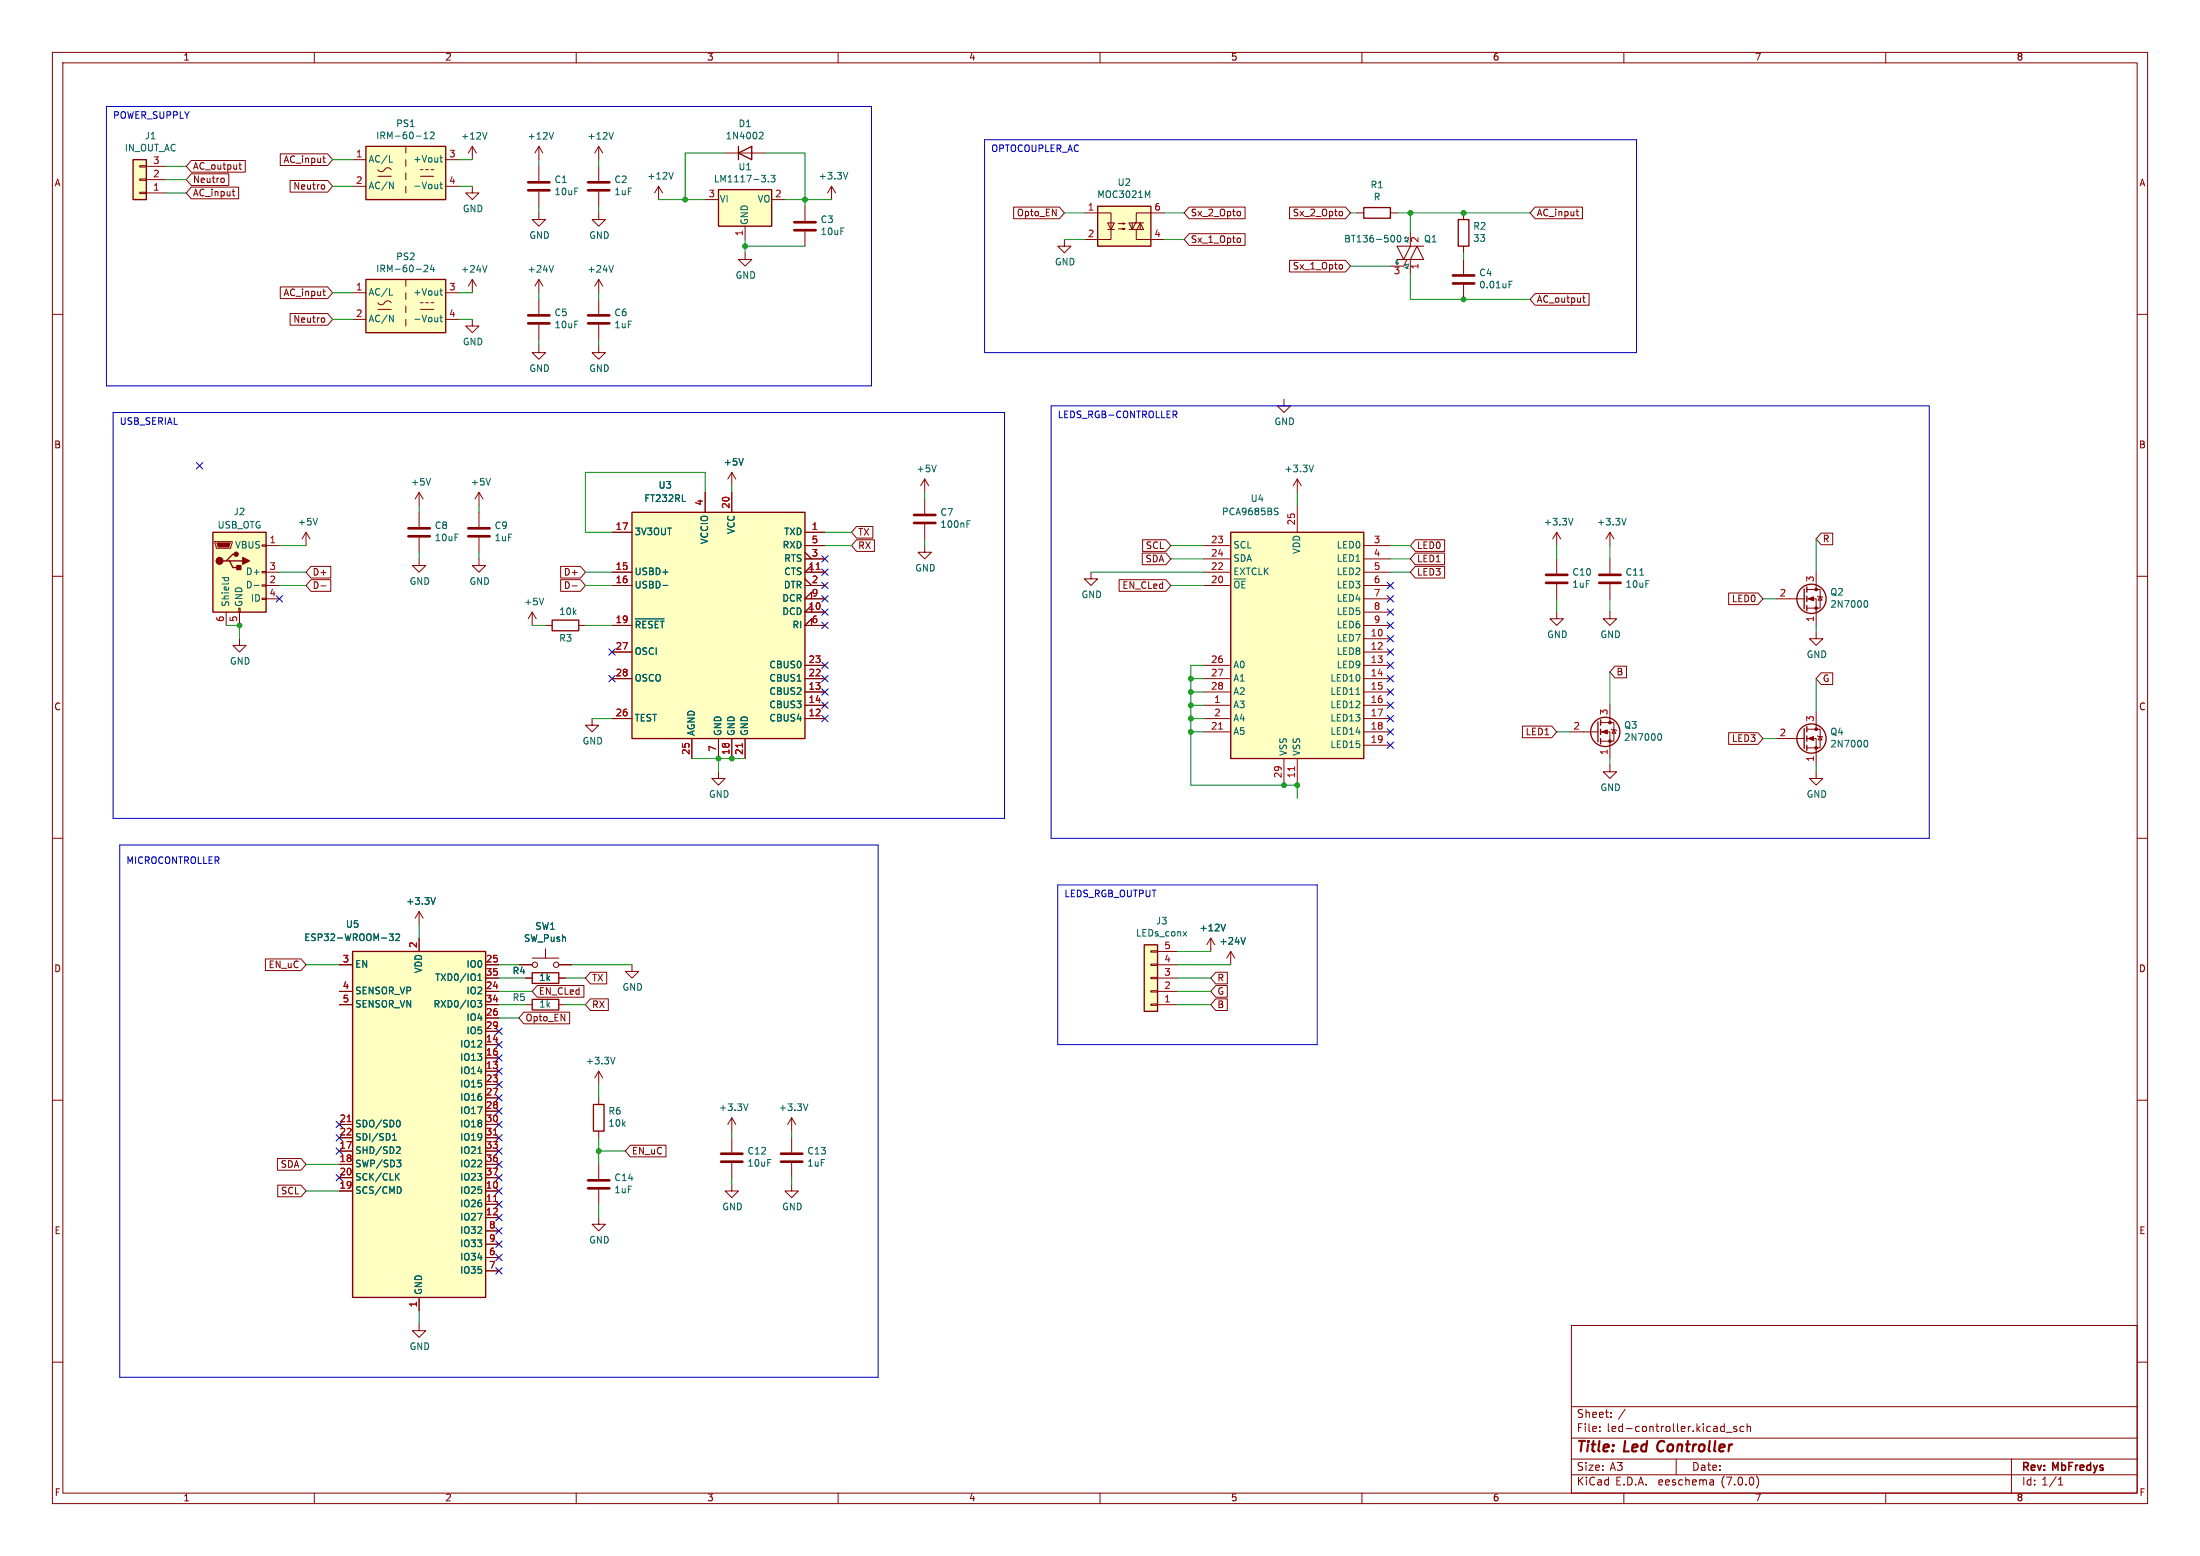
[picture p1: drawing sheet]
<svg xmlns="http://www.w3.org/2000/svg" width="420mm" height="297mm" viewBox="0 0 420 297" stroke-linecap="round" stroke-linejoin="round" font-family="sans-serif">
<g fill="none" stroke="#840000" stroke-width=".19">
<path d="M10 10h400v277h-400zM12 12h396v273h-396zM60 10v2M110 10v2M160 10v2M210 10v2M260 10v2M310 10v2M360 10v2M26.7 31.6h1.2v.3h-1.2zM26.7 34.2h1.2v.2h-1.2zM26.7 36.7h1.2v.3h-1.2z"/>
<path d="M27.9 36.8h3.8M27.9 34.3h3.8M27.9 31.8h3.8M36.5 35.7h9.1v2.2h-9.1l-.9-1.1zM36.5 30.6h10.3v2.3h-10.3l-.9-1.1zM36.5 33.2h7.2v2.2h-7.2l-.9-1.1zM42.6 34l.2 .2v.4l-.2 .2M44.3 36.5h.5M44.6 37.3l.2 .1M45.6 31.5h.5M45.8 31v1.1l.3 .2M53.5 29.4h9l1 1.1-1 1.1h-9z"/>
<path d="M55.4 34.4h7.1l1 1.2-1 1.1h-7.1zM61.6 35.3h.3l.1 .2-.1 .5-.3 .1M61.6 30.2h.5M61.8 30.9l.3 .1M67.3 30.5h2.5M67.3 35.6h2.5M72.1 32.4a.82 .82 0 0 0 .9 .4 .82 .82 0 0 0 .6-.7 .73 .73 0 0 1 1.1 .3M72.1 33.7h2.6M77.5 27.9v1.3M77.5 30.5v1.3M77.5 33v1.3M77.5 35.6v1.2"/>
<path d="M80.3 33.7h2.5M80.3 32.4h.5M81.3 32.4h.5M82.3 32.4h.5M85.1 30.5h2.5M85.1 35.6h2.5M90.2 35.6v1.2h1.2l-1.2 1.3-1.3-1.3h1.3M90.2 27.9l-.8 1.3M90.2 27.9v2.6M90.2 27.9l.7 1.3M102.9 27.9l-.8 1.3M102.9 27.9v2.6"/>
<path d="M102.9 31.8v2.7M102.9 36.6v2.8M102.9 27.9l.7 1.3M114.3 27.9v2.6M114.3 31.8v2.7M114.3 36.6v2.8M114.3 27.9l-.8 1.3M114.3 27.9l.8 1.3M125.7 35.6l-.7 1.2M125.7 35.6v2.5M125.7 35.6l.8 1.2M134.6 38.1h2.6"/>
<path d="M138.4 29.2h7.6M147.3 38.1h2.6M153.7 39.4v2.8M158.7 35.6l-.7 1.2M158.7 35.6v2.5M158.7 35.6l.8 1.2M193.5 39.5h8.7l1 1.1-1 1.2h-8.7zM227 39.5h10.7v2.3h-10.7l-.9-1.2zM246.2 39.5h10.7l.9 1.1-.9 1.2h-10.7zM293.1 39.5h9v2.3h-9l-1-1.2zM10 60h2M53.5 54.8h9l1 1.1-1 1.1h-9z"/>
<path d="M55.4 59.8h7.1l1 1.2-1 1.1h-7.1zM61.6 55.6h.5M61.8 56.3l.3 .1M67.3 55.9h2.5M72.1 57.8a.82 .82 0 0 0 .9 .4 .82 .82 0 0 0 .6-.6 .73 .73 0 0 1 1.1 .2M72.1 59.1h2.6M77.5 53.3v1.3M77.5 55.9v1.3M77.5 58.4v1.3M80.3 59.1h2.5M80.3 57.8h.5M81.3 57.8h.5"/>
<path d="M82.3 57.8h.5M85.1 55.9h2.5M90.2 53.3v2.6M90.2 53.3l-.8 1.3M90.2 53.3l.7 1.3M102.9 40.6v1.3h1.2l-1.2 1.3-1.3-1.3h1.3M102.9 53.3v2.6M102.9 57.2v2.7M102.9 53.3l-.8 1.3M102.9 53.3l.7 1.3M114.3 40.6v1.3h1.3l-1.3 1.3-1.3-1.3h1.3M114.3 53.3l-.8 1.3"/>
<path d="M114.3 53.3v2.6M114.3 57.2v2.7M114.3 53.3l.8 1.3M142.2 48.3v1.2h1.3l-1.3 1.3-1.2-1.3h1.2M142.2 43.2v2.5M153.7 44.2v2.8M203.2 45.7v1.3h1.3l-1.3 1.3-1.3-1.3h1.3M207 40.6h5.1v5.1h-5.1M211.5 42.5h1.2l-.6 1.3zM211.5 43.8h1.2M213.5 43.7h1.3l-.4 .1v-.2l.4 .1M213.5 42.7h1.3l-.4 .1v-.3l.4 .2"/>
<path d="M215.5 43.8h2.8l-.6-1.3-.7 1.3M216.2 42.5v1.3M216.8 42.5l-.6 1.3-.7-1.3h2.8M216.9 43.8v1.9h5.3M217.7 42.5v1.3M222.2 40.6h-5.3v1.9M227 44.6h10.7v2.2h-10.7l-.9-1.1zM236.7 45.5l.1 .2-.1 .5M236.7 40.4l.1 .2-.1 .5M246.2 49.7h10.7l.9 1.1-.9 1.1h-10.7zM256.1 50.5l.2 .3v.3l-.2 .3M256.1 40.4l.2 .2v.4l-.2 .2"/>
<path d="M259.1 40.6h1.2M265.4 40.6h1.3M268.6 49.5l-.6 1.3h-2.6M269.2 44.5v2.5M269.2 49.5v2.6M279.4 40.6v1.3M279.4 47v1.3M279.4 49.5v2.8M279.4 54.4v2.8M293.1 56h10.3v2.3h-10.3l-1-1.1zM300.9 40.4h.5M301.1 41.1l.3 .1"/>
<path d="M302.1 56.9h.5M302.3 56.4v1.1l.3 .2M408 60h2M61.6 60.7h.3l.1 .2-.1 .5-.3 .1M67.3 61h2.5M77.5 61v1.2M85.1 61h2.5M90.2 61v1.2h1.2l-1.2 1.3-1.3-1.3h1.3M102.9 66v1.3h1.2l-1.2 1.3-1.3-1.3h1.3M102.9 62v2.8M114.3 66v1.3h1.3l-1.3 1.3-1.3-1.3h1.3M114.3 62v2.8"/>
<path d="M245.1 76.2v1.3h1.3l-1.3 1.2-1.3-1.2h1.3M80 94v2.5M80 97.8v2.8M80 94l-.8 1.3M80 94l.8 1.3M91.4 94v2.5M91.4 97.8v2.8M91.4 94l-.7 1.3M91.4 94l.8 1.3M134.6 94v3.8M139.7 90.2v2.5M139.7 94v3.8"/>
<path d="M139.7 90.2l-.8 1.2M139.7 90.2l.8 1.2M176.5 91.4v2.6M176.5 95.3v2.7M176.5 91.4l-.7 1.3M176.5 91.4l.8 1.3M247.6 91.4v2.6M247.6 96.5v5.1M247.6 91.4l-.7 1.3M247.6 91.4l.8 1.3M10 110h2M41 103.4h3.3v.2l-.2 1h-2.8z"/>
<path d="M43.2 116.8v2.6M45.6 116.1h.2v.7h-.2zM45.7 116.8v2.6M50 114.2h.8v.2h-.8zM50 111.6h.8v.3h-.8zM50 109.1h.8v.2h-.8zM50 104h.8v.3h-.8zM50.8 104.1h2.5M50.8 111.8h2.5M50.8 109.2h2.5M50.8 114.3h2.5M58.4 101.6l-.7 1.3"/>
<path d="M58.4 101.6v2.5M58.4 101.6l.8 1.3M59.4 110.6h3.8v2.3h-3.8l-1-1.1zM59.4 108.1h3.8v2.2h-3.8l-1-1.1zM61.3 111.8h.9M80 106.7v1.3h1.3l-1.3 1.2-1.3-1.2h1.3M80 102.6v2.8M91.4 106.7v1.3h1.3l-1.3 1.2-1.2-1.2h1.2M91.4 102.6v2.8M101.6 116.8l-.8 1.3M101.6 116.8v2.6M101.6 116.8l.8 1.3"/>
<path d="M104.1 119.4h1.3M107 110.6h3.8l1 1.2-1 1.1h-3.8zM107 108.1h3.8l1 1.1-1 1.1h-3.8zM109.2 111.8h1M110.5 119.4h1.3M116.8 111.8h3.8M116.8 109.2h3.8M116.8 119.4h3.8M116.8 101.6h3.8M153.7 104.1h3.8M153.7 111.8h3.8M153.7 101.6h3.8"/>
<path d="M153.7 110.5l1.2 1.3M153.7 106.7h3.8M153.7 105.4l1.2 1.3M154.9 116.8v-1.2l-1.2 1.2h3.8M154.9 109.2v-1.2l-1.2 1.2h3.8M154.9 119.4v-1.3l-1.2 1.3h3.8M154.9 114.3v-1.3l-1.2 1.3h3.8M163.5 103h3.4v2.3h-3.4l-.9-1.2zM163.5 100.5h3.1v2.2h-3.1l-.9-1.1zM176.5 104.1v1.3h1.3l-1.3 1.3-1.2-1.3h1.2M176.5 100.1v2.8M208.3 109.2v1.3h1.2l-1.2 1.3-1.3-1.3h1.3"/>
<path d="M213.6 110.6h9l.9 1.2-.9 1.1h-9zM218.1 105.6h4.5l.9 1.1-.9 1.1h-4.5zM218.1 103h4.5l.9 1.1-.9 1.2h-4.5zM229.9 104.1h5M229.9 111.8h5M229.9 109.2h5M229.9 106.7h5M260.3 104.1h5.1M260.3 111.8h5.1M260.3 109.2h5.1M260.3 114.3h5.1M260.3 119.4h5.1"/>
<path d="M260.3 116.8h5.1M260.3 106.7h5.1M270.2 108.1h5.6v2.2h-5.6l-1-1.1zM270.2 103h5.6v2.3h-5.6l-1-1.2zM270.2 105.6h5.6v2.2h-5.6l-1-1.1zM297.2 116.8v1.3h1.2l-1.2 1.3-1.3-1.3h1.3M297.2 101.6l-.8 1.3M297.2 101.6v2.5M297.2 106.7v2.8M297.2 111.5v2.8M297.2 101.6l.7 1.3M307.3 116.8v1.3h1.3l-1.3 1.3-1.2-1.3h1.2"/>
<path d="M307.3 101.6v2.5M307.3 106.7v2.8M307.3 111.5v2.8M307.3 101.6l-.7 1.3M307.3 101.6l.8 1.3M330 113.2h5.6l.9 1.1-.9 1.1h-5.6zM339.1 114.3h5.3M344.9 114.3h1.8v5.1M344.9 112.5h2.6v3.6h-2.6M346.7 109.2v3.3M347 113.8l1 .2M347.5 113.9l.4 .7h-.8z"/>
<path d="M347.7 101.8h2.2v2.2h-2.2l-1-1.1zM408 110h2M45.7 121.9v1.3h1.3l-1.3 1.3-1.3-1.3h1.3M113 137.2v1.2h1.3l-1.3 1.3-1.2-1.3h1.2M116.8 137.2h3.8M116.8 129.5h3.8M116.8 124.5h3.8M153.7 137.2h3.8M153.7 132.1h3.8M153.7 134.6h3.8M153.7 129.5h3.8M153.7 127h3.8"/>
<path d="M229.9 139.7h5M229.9 137.2h5M229.9 132.1h5M229.9 134.6h5M229.9 129.5h5M229.9 127h5M260.3 139.7h5.1M260.3 137.2h5.1M260.3 132.1h5.1M260.3 134.6h5.1M260.3 129.5h5.1M260.3 127h5.1"/>
<path d="M260.3 124.5h5.1M260.3 121.9h5.1M290.6 138.6h5.6l1 1.1-1 1.1h-5.6zM299.7 139.7h5.4M305.6 139.7h1.7v5.1M305.6 137.9h2.5v3.6h-2.5M307.3 134.6v3.3M307.6 139.2l1 .2M308.1 139.3l.4 .7h-.8zM308.3 127.2h2.2v2.2h-2.2l-1-1.1zM330 139.9h5.6l.9 1.1-.9 1.1h-5.6zM344.9 139.2h2.6v3.5h-2.6"/>
<path d="M346.7 120.7v1.2h1.3l-1.3 1.3-1.3-1.3h1.3M346.7 135.9v3.3M347.7 128.4h2.2v2.3h-2.2l-1-1.2zM10 160h2M132.1 141v3.8M137.2 147.3v1.3h1.2l-1.2 1.3-1.3-1.3h1.3M137.2 141v3.8M139.7 141v3.8M142.2 141v3.8M245.1 144.8v5.1M247.6 144.8v5.1M260.3 142.2h5.1"/>
<path d="M307.3 146.1v1.2h1.3l-1.3 1.3-1.2-1.3h1.2M339.1 141h5.3M344.9 141h1.8v5.1M346.7 147.3v1.3h1.3l-1.3 1.3-1.3-1.3h1.3M347 140.5l1 .2M347.5 140.6l.4 .6h-.8zM408 160h2M80 174l-.8 1.3M80 174v2.5M80 179.1v2.5M80 174l.8 1.3M231.1 179.1l-.7 1.2"/>
<path d="M231.1 179.1v2.5M231.1 179.1l.8 1.2M50.7 183h6.8l.9 1.2-.9 1.1h-6.8zM64.8 189.2h2.5M64.8 184.2h2.5M64.8 191.8h2.5M92.7 199.4h2.5M92.7 189.2h2.5M92.7 184.2h2.5M92.7 194.3h2.5M92.7 196.9h2.5M92.7 191.8h2.5"/>
<path d="M92.7 186.7h2.5M99.1 184.2h2.5M100 193.2h8.8v2.2h-8.8l-.9-1.1zM100.3 191.8h1.3M100.3 186.7h1.3M101.6 182.9h5.1M102.6 188.1h8.9v2.2h-8.9l-1-1.1zM104.1 181.1v1.8M106.7 184.2h2.5M106.7 191.8h1.2M106.7 186.7h1.2M112.7 190.7h3.4v2.2h-3.4l-.9-1.1z"/>
<path d="M112.7 185.6h3.1v2.2h-3.1l-.9-1.1zM120.6 184.2v1.2h1.3l-1.3 1.3-1.2-1.3h1.2M219.7 181.5h1.3v.2h-1.3zM219.7 184h1.3v.3h-1.3zM219.7 186.6h1.3v.2h-1.3zM219.7 189.1h1.3v.3h-1.3zM219.7 191.6h1.3v.3h-1.3zM221 189.2h3.8M221 184.2h3.8M221 191.8h3.8M221 186.7h3.8M221 181.6h3.8"/>
<path d="M232.1 190.7h2.2v2.2h-2.2l-1-1.1zM232.1 188.1h2.2v2.2h-2.2l-1-1.1zM232.1 185.6h2.2v2.2h-2.2l-1-1.1zM234.9 181.6l-.7 1.3M234.9 181.6v2.6M234.9 181.6l.8 1.3M10 210h2M64.8 219.7h2.5M64.8 214.6h2.5M64.8 217.2h2.5M92.7 204.5h2.5M92.7 201.9h2.5"/>
<path d="M92.7 219.7h2.5M92.7 214.6h2.5M92.7 217.2h2.5M92.7 207h2.5M92.7 209.6h2.5M92.7 212.1h2.5M114.3 204.5v2.5M114.3 209.6v1.2M114.3 215.9v1.3M114.3 204.5l-.8 1.2M114.3 204.5l.8 1.2M120.3 218.6h6.8v2.2h-6.8l-.9-1.1z"/>
<path d="M139.7 213.4v2.5M139.7 217.2v2.8M139.7 213.4l-.8 1.2M139.7 213.4l.8 1.2M151.1 213.4l-.7 1.2M151.1 213.4v2.5M151.1 217.2v2.8M151.1 213.4l.8 1.2M408 210h2M53 221.1h4.5l.9 1.1-.9 1.2h-4.5zM53 226.2h4.5l.9 1.1-.9 1.1h-4.5zM64.8 227.3h2.5"/>
<path d="M64.8 222.2h2.5M64.8 224.8h2.5M92.7 227.3h2.5M92.7 229.9h2.5M92.7 232.4h2.5M92.7 222.2h2.5M92.7 224.8h2.5M92.7 234.9h2.5M92.7 237.5h2.5M114.3 232.4v1.3h1.3l-1.3 1.2-1.3-1.2h1.3M114.3 222.2v2.8M114.3 227.1v2.8"/>
<path d="M139.7 226.1v1.2h1.3l-1.3 1.3-1.3-1.3h1.3M139.7 222v2.8M151.1 226.1v1.2h1.3l-1.3 1.3-1.2-1.3h1.2M151.1 222v2.8M10 260h2M80 252.7v1.3h1.3l-1.3 1.3-1.3-1.3h1.3M80 247.6v2.6M92.7 240h2.5M92.7 242.6h2.5M300 253h108v32h-108zM408 260h2M300 278.5h108"/>
<path d="M300 274.5h108M300 268.5h108M305.4 273.1v.2M305.4 272.3v.2M307.6 270.4v.2M307.6 269.6v.2M320 278.5v3M329.5 273.4h1.2M331.5 272.3h-.3l-.2 .2v.2l.5 .1v.4h-.5M332.9 272.3h-.4l-.3 .2 .1 .7h.6M333.5 272.4l.2-.1h.4l.1 1M333.5 271.8v1.5"/>
<path d="M384 278.5v6.5M60 285v2M110 285v2M160 285v2M210 285v2M260 285v2M300 281.5h108M310 285v2M326.9 282.5l.2 .2v.8M327.1 283.4l-.5 .1M327.1 282.8l-.5 .1M335.3 281.7a1.72 1.72 0 0 1 0 2.3"/>
<path d="M360 285v2M393 283.5h.8M393.4 282v1.5"/>
<circle cx="102.1" cy="184.2" r=".51"/>
<circle cx="106.2" cy="184.2" r=".51"/>
</g>
<g fill="none" stroke="#006464" stroke-width=".19">
<path d="M74.3 34.8l.8 1.2v-1.2M74.3 30.9h.7M80.9 26.5h.8M80.9 25.6l.4-.4v1.3M82.2 25.3l.4-.1 .3 .4-.8 .9h.8M84 30.1h.5M84 35.2h.5M84.2 29.7v1.1l.3 .1M84.2 34.8v1l.3 .2M93 25.3l-.5 1.3M105.7 25.3l-.5 1.3M117.1 25.3l-.4 1.3"/>
<path d="M128.5 32.9l-.4 1.3M145.1 25.2l.5 .1 .1 .3-.8 .9h.8M146.7 34.6v.1M147.2 33.5h.8l-.5 .4 .4 .2v.5l-.2 .1-.5-.1M161.9 32.9l-.5 1.3M219.1 37.3l.4-.9v1.3M74.3 56.3h.7M80.9 50.7l.5-.1 .3 .4-.8 .9h.8M82.5 50.5l-.3 1h.7M82.8 51v.9M84 55.5h.5M84.2 55.1v1.1l.3 .1"/>
<path d="M93 50.7l-.5 1.3M105.7 50.7l-.5 1.3M117.1 50.7l-.4 1.3M265.8 44.9a.68 .68 0 0 1 .4 .7 .68 .68 0 0 1-.4 .6M266.8 45l.2-.1a.68 .68 0 0 1 .5 .7 .68 .68 0 0 1-.5 .6l-.3-.5zM288.1 54.3h.4M288.1 53.7h.6M74.3 60.2l.8 1.2v-1.2M84 60.6h.5M84.2 60.2v1l.3 .2M60.6 98.9l-.4 1.3M82.2 91.3l-.4 1.3"/>
<path d="M93.6 91.3l-.4 1.3M141.9 87.5l-.4 1.3M178.7 88.8l-.4 1.3M184.6 99.4h.6M243.5 97.6l.4 .1 .1 .3-.3 .3h-.3M243.5 97h.5M250.8 88.8l-.5 1.3M300.3 98.9l-.4 1.3M310.4 98.9l-.4 1.3M42.4 110.3h1.2M42.9 110.3l-.1 .3M43.6 110.3v.3"/>
<path d="M48.5 111.7h1M103.8 114.2l-.4 1.3M121.3 118.1h5.5M122.2 119l-.1-.4h-.6v1.2M123.3 118.6h-.6v1.2M124.5 118.6h-.4l-.3 .3M125.7 118.6h-.6v1.2M126.1 118.6h.7M126.4 118.6v1.2M126.5 111.7h1M235.7 111.4a.42 .42 0 0 1 .4-.5 .42 .42 0 0 1 .4 .5M237.7 111h-.6v1.2"/>
<path d="M356 114.7l.1-.1a.68 .68 0 0 1 .5 .7 .68 .68 0 0 1-.5 .6l-.1-.1M152.2 130h.7M258.9 132.5h.7M316.6 140.1l.2-.1a.68 .68 0 0 1 .4 .7 .68 .68 0 0 1-.4 .6l-.2-.1M356 141.4l.1-.1a.68 .68 0 0 1 .5 .6 .68 .68 0 0 1-.5 .7l-.1-.1M74.3 178.3h.8l-.4 .5 .3 .1v.5l-.2 .1h-.4M75.6 178.4l.4-.1 .3 .3-.8 .9h.8M83.1 171.3l-.4 1.3M225.9 177.8l.6 .9M226.5 177.8l-.6 .9M233.9 176.4l-.4 1.3M237.8 179l-.5 1.2"/>
<path d="M91.2 191h.8l-.5 .5 .4 .1v.5l-.2 .1h-.5M91.2 187.2h.8M91.2 186.2l.4-.3v1.3M75 217.6h.7M75 216.7l.3-.3v1.2M75.9 218.9l.4 .1 .1 .3-.8 .9h.8M76.1 213.8a.79 .79 0 0 1 0 1.3M117.4 201.8l-.4 1.3M142.8 210.7l-.4 1.3M154.2 210.7l-.4 1.3M75.7 224.5l.5 .8M75.7 221.4h.8l-.4 .5"/>
<path d="M76.2 224l-.7 .7M76.3 221.9l.2 .3v.3l-.2 .2M76.5 226.7l.1 .4-.1 .5M91.2 220.2h.8"/>
</g>
<g fill="#ffffc2" stroke="#ffffc2" stroke-width=".19">
<path d="M67.3 181.6h25.4v66h-25.4z"/>
<path d="M40.6 101.6h10.2v15.2h-10.2z"/>
<path d="M120.6 97.8h33.1v43.2h-33.1z"/>
<path d="M234.9 101.6h25.4v43.2h-25.4z"/>
<path d="M25.4 30.5h2.5v7.6h-2.5z"/>
<path d="M69.8 27.9h15.3v10.2h-15.3z"/>
<path d="M209.5 39.4h10.2v7.6h-10.2z"/>
<path d="M69.8 53.3h15.3v10.2h-15.3z"/>
<path d="M137.2 36.2h10.1v7h-10.1z"/>
<path d="M218.4 180.3h2.6v12.7h-2.6z"/>
</g>
<g fill="none" stroke="#840000" stroke-width=".25">
<path d="M25.4 30.5h2.5v7.6h-2.5zM69.8 27.9h15.3v10.2h-15.3zM137.2 36.2h10.1v7h-10.1zM141 29.2l2.5-1.3v2.6zM141 27.9v2.6M209.5 39.4h10.2v7.6h-10.2zM260.3 39.6h5.1v2.1h-5.1zM69.8 53.3h15.3v10.2h-15.3zM278.4 41.9h2v5.1h-2zM120.6 97.8h33.1v43.2h-33.1zM40.6 101.6h10.2v15.2h-10.2zM43.2 107.1h.6l.6 1.2h1.3"/>
<path d="M43.8 107.1h2.6M45.1 105.8h-.7l-1.2 1.3h-.7M105.4 118.4h5.1v2h-5.1zM234.9 101.6h25.4v43.2h-25.4zM344.4 112.4v3.8M344.9 112v1M344.9 113.8v1M344.9 115.6v1M305.1 137.8v3.8M305.6 137.4v1M305.6 139.2v1M344.4 139.1v3.8"/>
<path d="M344.9 138.7v1M305.6 141v1M344.9 140.5v1M344.9 142.2v1.1M67.3 181.6h25.4v66h-25.4zM101.6 185.7h5.1v2h-5.1zM101.6 190.8h5.1v2h-5.1zM218.4 180.3h2.6v12.7h-2.6zM113.3 210.8h2v5.1h-2z"/>
<circle cx="345.8" cy="114.3" r="2.79"/>
<circle cx="306.5" cy="139.7" r="2.79"/>
<circle cx="345.8" cy="141" r="2.79"/>
</g>
<path d="M155.8 108.7h.7M232.7 139.2h.7M141.7 141.9v.7M247.1 146.4v.7M66.3 214.1h.7M94.2 216.6h.7M94.2 229.3h.7" fill="none" stroke="#a90000" stroke-width=".19"/>
<path d="M266.7 49.5h5.1l-1.3-2.5-1.3 2.5M269.2 47l-1.2 2.5-1.3-2.5h5.1" fill="none" stroke="#840000" stroke-width=".2"/>
<g fill="#840000" stroke="#840000" stroke-width=".25">
<path d="M46.4 106.4l1.2 .7-1.2 .6z"/>
<path d="M45.2 108h.8v.7h-.8z"/>
<circle cx="41.9" cy="107.1" r=".63"/>
<circle cx="45.1" cy="105.8" r=".38"/>
</g>
<g fill="#840000" stroke="#840000" stroke-width=".19">
<path d="M41.4 103.6h2.5l-.2 .8h-2z"/>
<path d="M345.2 114.3l1-.4v.8z"/>
<path d="M305.8 139.7l1-.4v.8z"/>
<path d="M345.2 141l1-.4v.8z"/>
<circle cx="346.7" cy="116.1" r=".25"/>
<circle cx="346.7" cy="112.5" r=".25"/>
<circle cx="307.3" cy="141.5" r=".25"/>
<circle cx="307.3" cy="137.9" r=".25"/>
<circle cx="346.7" cy="142.7" r=".25"/>
<circle cx="346.7" cy="139.2" r=".25"/>
</g>
<g fill="none" stroke="#840000" stroke-width=".51">
<path d="M100.8 36.3h4.1M100.8 34.8h4.1M112.3 36.3h4M112.3 34.8h4M151.6 43.9h4.1M151.6 42.4h4.1M277.4 54.1h4M277.4 52.6h4M100.8 61.7h4.1M100.8 60.2h4.1M112.3 61.7h4M112.3 60.2h4"/>
<path d="M174.5 99.8h4.1M174.5 98.3h4.1M78 102.4h4M78 100.8h4M89.4 102.4h4.1M89.4 100.8h4.1M295.1 111.3h4.1M295.1 109.7h4.1M305.3 111.3h4.1M305.3 109.7h4.1M112.3 226.8h4M112.3 225.3h4"/>
<path d="M137.7 221.7h4M137.7 220.2h4M149.1 221.7h4.1M149.1 220.2h4.1"/>
</g>
<path d="M20.3 20.3h146.1v53.4h-146.1zM188 26.7h124.4v40.6h-124.4zM21.6 78.7h170.2v77.5h-170.2zM200.7 77.5h167.6v82.5h-167.6zM224.2 79.1l.5 .6M224.5 78.5l.2 .2-.2 .4M22.9 161.3h144.7v101.6h-144.7zM201.9 168.9h49.6v30.5h-49.6z" fill="none" stroke="#0000c2" stroke-width=".19"/>
<g fill="none" stroke="#009600" stroke-width=".19">
<path d="M31.7 36.8h3.9M31.7 34.3h3.9M31.7 31.8h3.9M63.5 30.5h3.8M63.5 35.6h3.8M87.6 30.5h2.6M87.6 35.6h2.6M102.9 30.5v1.3M102.9 39.4v1.2M114.3 30.5v1.3M114.3 39.4v1.2M125.7 38.1h8.9"/>
<path d="M138.4 29.2h-7.6v8.9M146 29.2h7.7v10.2M149.9 38.1h8.8M63.5 55.9h3.8M87.6 55.9h2.6M102.9 55.9v1.3M114.3 55.9v1.3M142.2 47h11.5M142.2 45.7v2.6M203.2 40.6h3.8M203.2 45.7h3.8M222.2 40.6h3.9"/>
<path d="M222.2 45.7h3.9M257.8 40.6h1.3M257.8 50.8h7.6M266.7 40.6h25.4M269.2 40.6v3.9M269.2 52.1v5.1h22.9M279.4 48.3v1.2M63.5 61h3.8M87.6 61h2.6M102.9 64.8v1.2M114.3 64.8v1.2M80 96.5v1.3"/>
<path d="M91.4 96.5v1.3M134.6 94v-3.8h-22.8v11.4h5M139.7 92.7v1.3M176.5 94v1.3M247.6 94v2.5M43.2 119.4h2.5v2.5M53.3 104.1h5.1M53.3 111.8h5.1M53.3 109.2h5.1M80 105.4v1.3M91.4 105.4v1.3M101.6 119.4h2.5"/>
<path d="M111.8 119.4h5M111.8 111.8h5M111.8 109.2h5M157.5 101.6h5.1M157.5 104.1h5.1M176.5 102.9v1.2M208.3 109.2h21.6M223.5 104.1h6.4M223.5 111.8h6.4M223.5 106.7h6.4M265.4 104.1h3.8M265.4 109.2h3.8"/>
<path d="M265.4 106.7h3.8M297.2 104.1v2.6M297.2 114.3v2.5M307.3 104.1v2.6M307.3 114.3v2.5M336.5 114.3h2.6M346.7 102.9v6.3M346.7 119.4v1.3M113 137.2h3.8M227.3 137.2h2.6M227.3 139.7h2.6M227.3 132.1h2.6"/>
<path d="M227.3 134.6h2.6M227.3 129.5h2.6M229.9 127h-2.6v22.9h20.3v2.5M297.2 139.7h2.5M307.3 128.3v6.3M346.7 129.5v6.4M132.1 144.8h10.1M137.2 144.8v2.5M307.3 144.8v1.3M336.5 141h2.6M346.7 146.1v1.2M80 176.5v2.6"/>
<path d="M58.4 184.2h6.4M95.2 191.8h5.1M95.2 186.7h5.1M95.2 194.3h3.9M95.2 184.2h3.9M95.2 189.2h6.4M107.9 191.8h3.9M107.9 186.7h3.9M109.2 184.2h11.4M224.8 191.8h6.3M224.8 186.7h6.3M224.8 184.2h10.1"/>
<path d="M224.8 189.2h6.3M224.8 181.6h6.3M114.3 207v2.6M114.3 217.2v5M114.3 219.7h5.1M139.7 215.9v1.3M151.1 215.9v1.3M58.4 227.3h6.4M58.4 222.2h6.4M114.3 229.9v2.5M139.7 224.8v1.3M151.1 224.8v1.3"/>
<path d="M80 250.2v2.5"/>
</g>
<g fill="none" stroke="#000084" stroke-width=".19">
<path d="M37.5 88.3l1.2 1.2M38.7 88.3l-1.2 1.2M52.7 113.7l1.2 1.2M53.9 113.7l-1.2 1.2M156.9 113.7l1.2 1.2M156.9 108.6l1.2 1.2M156.9 111.2l1.2 1.2M156.9 106.1l1.2 1.2M156.9 116.2l1.2 1.2M156.9 118.8l1.2 1.2M158.1 113.7l-1.2 1.2M158.1 108.6l-1.2 1.2"/>
<path d="M158.1 111.2l-1.2 1.2M158.1 106.1l-1.2 1.2M158.1 116.2l-1.2 1.2M158.1 118.8l-1.2 1.2M264.8 118.8l1.2 1.2M264.8 111.2l1.2 1.2M264.8 113.7l1.2 1.2M264.8 116.2l1.2 1.2M266 118.8l-1.2 1.2M266 111.2l-1.2 1.2M266 113.7l-1.2 1.2M266 116.2l-1.2 1.2"/>
<path d="M116.2 128.9l1.2 1.2M116.2 123.9l1.2 1.2M117.4 128.9l-1.2 1.2M117.4 123.9l-1.2 1.2M156.9 131.5l1.2 1.2M156.9 128.9l1.2 1.2M156.9 126.4l1.2 1.2M156.9 134l1.2 1.2M156.9 136.6l1.2 1.2M158.1 136.6l-1.2 1.2M158.1 131.5l-1.2 1.2M158.1 128.9l-1.2 1.2"/>
<path d="M158.1 126.4l-1.2 1.2M158.1 134l-1.2 1.2M264.8 121.3l1.2 1.2M264.8 136.6l1.2 1.2M264.8 128.9l1.2 1.2M264.8 126.4l1.2 1.2M264.8 131.5l1.2 1.2M264.8 123.9l1.2 1.2M264.8 139.1l1.2 1.2M264.8 134l1.2 1.2M266 121.3l-1.2 1.2M266 136.6l-1.2 1.2"/>
<path d="M266 128.9l-1.2 1.2M266 126.4l-1.2 1.2M266 131.5l-1.2 1.2M266 123.9l-1.2 1.2M266 139.1l-1.2 1.2M266 134l-1.2 1.2M264.8 141.6l1.2 1.2M266 141.6l-1.2 1.2M94.6 198.8l1.3 1.2M94.6 196.2l1.3 1.3M95.9 198.8l-1.3 1.2M95.9 196.2l-1.3 1.3"/>
<path d="M64.2 214l1.2 1.2M64.2 219.1l1.2 1.2M64.2 216.6l1.2 1.2M65.4 214l-1.2 1.2M65.4 219.1l-1.2 1.2M65.4 216.6l-1.2 1.2M94.6 211.5l1.3 1.2M94.6 208.9l1.3 1.3M94.6 203.9l1.3 1.2M94.6 201.3l1.3 1.2M94.6 206.4l1.3 1.2M94.6 219.1l1.3 1.2"/>
<path d="M94.6 214l1.3 1.2M94.6 216.6l1.3 1.2M95.9 211.5l-1.3 1.2M95.9 208.9l-1.3 1.3M95.9 203.9l-1.3 1.2M95.9 201.3l-1.3 1.2M95.9 206.4l-1.3 1.2M95.9 219.1l-1.3 1.2M95.9 214l-1.3 1.2M95.9 216.6l-1.3 1.2M64.2 224.2l1.2 1.2M65.4 224.2l-1.2 1.2"/>
<path d="M94.6 239.4l1.3 1.2M94.6 236.9l1.3 1.2M94.6 229.3l1.3 1.2M94.6 234.3l1.3 1.3M94.6 226.7l1.3 1.2M94.6 224.2l1.3 1.2M94.6 231.8l1.3 1.2M94.6 221.6l1.3 1.3M95.9 239.4l-1.3 1.2M95.9 236.9l-1.3 1.2M95.9 229.3l-1.3 1.2M95.9 234.3l-1.3 1.3"/>
<path d="M95.9 226.7l-1.3 1.2M95.9 224.2l-1.3 1.2M95.9 231.8l-1.3 1.2M95.9 221.6l-1.3 1.3M94.6 242l1.3 1.2M95.9 242l-1.3 1.2"/>
</g>
<g fill="#009600" stroke="#009600" stroke-width=".19">
<circle cx="247.6" cy="149.9" r=".46"/>
<circle cx="227.3" cy="134.6" r=".46"/>
<circle cx="227.3" cy="129.5" r=".46"/>
<circle cx="227.3" cy="132.1" r=".46"/>
<circle cx="245.1" cy="149.9" r=".46"/>
<circle cx="227.3" cy="137.2" r=".46"/>
<circle cx="279.4" cy="40.6" r=".46"/>
<circle cx="279.4" cy="57.2" r=".46"/>
<circle cx="269.2" cy="40.6" r=".46"/>
<circle cx="227.3" cy="139.7" r=".46"/>
<circle cx="139.7" cy="144.8" r=".46"/>
<circle cx="114.3" cy="219.7" r=".46"/>
<circle cx="137.2" cy="144.8" r=".46"/>
<circle cx="45.7" cy="119.4" r=".46"/>
<circle cx="142.2" cy="47" r=".46"/>
<circle cx="130.8" cy="38.1" r=".46"/>
<circle cx="153.7" cy="38.1" r=".46"/>
</g>
<g font-size="2.8" fill="#840000">
<text x="301" y="277.8">Title:</text>
<text x="310.1" y="277.8">Led Controller</text>
</g>
<g font-size="2.1" fill="#840000">
<text x="301" y="273.6">File:</text>
<text x="301" y="270.9">Sheet:</text>
<text x="306.8" y="273.6">led-controller.kicad_sch</text>
<text x="308.9" y="270.9">/</text>
<text x="301" y="281">Size:</text>
<text x="307.3" y="281">A3</text>
<text x="323" y="281">Date:</text>
<text x="386" y="281.2">Rev:</text>
<text x="392" y="281.2">MbFredys</text>
<text x="301" y="283.8">KiCad</text>
<text x="308.4" y="283.8">E.D.A.</text>
<text x="316.6" y="283.8">eeschema</text>
<text x="328.7" y="283.8">(7.0.0)</text>
<text x="386" y="283.8">Id: 1/1</text>
</g>
<g font-size="1.8" fill="#840000">
<text x="35" y="11.8">1</text>
<text x="85" y="11.8">2</text>
<text x="135" y="11.8">3</text>
<text x="185" y="11.8">4</text>
<text x="235" y="11.8">5</text>
<text x="285" y="11.8">6</text>
<text x="335" y="11.8">7</text>
<text x="385" y="11.8">8</text>
<text x="10.4" y="35.8">A</text>
<text x="36.8" y="32.7">AC_output</text>
<text x="36.8" y="35.2">Neutro</text>
<text x="54" y="31.4">AC_input</text>
<text x="408.4" y="35.8">A</text>
<text x="36.8" y="37.7">AC_input</text>
<text x="55.9" y="36.5">Neutro</text>
<text x="194" y="41.6">Opto_EN</text>
<text x="227.3" y="41.6">Sx_2_Opto</text>
<text x="246.7" y="41.6">Sx_2_Opto</text>
<text x="293.4" y="41.6">AC_input</text>
<text x="227.3" y="46.6">Sx_1_Opto</text>
<text x="246.7" y="51.7">Sx_1_Opto</text>
<text x="54" y="56.8">AC_input</text>
<text x="293.4" y="58.1">AC_output</text>
<text x="55.9" y="61.9">Neutro</text>
<text x="10.3" y="85.8">B</text>
<text x="408.3" y="85.8">B</text>
<text x="163.8" y="105.1">RX</text>
<text x="163.8" y="102.5">TX</text>
<text x="218.6" y="107.6">SDA</text>
<text x="218.6" y="105.1">SCL</text>
<text x="270.5" y="105.1">LED0</text>
<text x="270.5" y="107.6">LED1</text>
<text x="348" y="103.8">R</text>
<text x="59.7" y="112.7">D-</text>
<text x="59.7" y="110.1">D+</text>
<text x="107.5" y="112.7">D-</text>
<text x="107.5" y="110.1">D+</text>
<text x="214.1" y="112.7">EN_CLed</text>
<text x="270.5" y="110.1">LED3</text>
<text x="330.5" y="115.2">LED0</text>
<text x="308.6" y="129.2">B</text>
<text x="348" y="130.5">G</text>
<text x="10.3" y="135.8">C</text>
<text x="408.3" y="135.8">C</text>
<text x="291.1" y="140.6">LED1</text>
<text x="330.5" y="141.9">LED3</text>
<text x="10.3" y="185.8">D</text>
<text x="51.2" y="185.1">EN_uC</text>
<text x="408.3" y="185.8">D</text>
<text x="102.9" y="190.1">EN_CLed</text>
<text x="113" y="187.6">TX</text>
<text x="232.4" y="190.1">G</text>
<text x="232.4" y="187.6">R</text>
<text x="100.3" y="195.2">Opto_EN</text>
<text x="113" y="192.7">RX</text>
<text x="232.4" y="192.7">B</text>
<text x="120.6" y="220.6">EN_uC</text>
<text x="53.5" y="223.2">SDA</text>
<text x="53.5" y="228.2">SCL</text>
<text x="10.4" y="235.8">E</text>
<text x="408.3" y="235.8">E</text>
<text x="10.4" y="285.8">F</text>
<text x="35" y="286.8">1</text>
<text x="85" y="286.8">2</text>
<text x="135" y="286.8">3</text>
<text x="185" y="286.8">4</text>
<text x="235" y="286.8">5</text>
<text x="285" y="286.8">6</text>
<text x="335" y="286.8">7</text>
<text x="385" y="286.8">8</text>
<text x="408.4" y="285.8">F</text>
</g>
<g font-size="1.8" fill="#0000c2">
<text x="21.6" y="22.9">POWER_SUPPLY</text>
<text x="189.2" y="29.2">OPTOCOUPLER_AC</text>
<text x="22.9" y="81.3">USB_SERIAL</text>
<text x="201.9" y="80">LEDS_RGB-CONTROLLER</text>
<text x="24.1" y="165.1">MICROCONTROLLER</text>
<text x="203.2" y="171.4">LEDS_RGB_OUTPUT</text>
</g>
<g font-size="1.8" fill="#006464">
<text x="23.8" y="29.2">IN_OUT_AC</text>
<text x="27.6" y="26.9">J1</text>
<text x="71.8" y="26.8">IRM-60-12</text>
<text x="75.6" y="24.5">PS1</text>
<text x="87.9" y="26.9">+12V</text>
<text x="100.6" y="26.9">+12V</text>
<text x="112.1" y="26.9">+12V</text>
<text x="138.5" y="26.9">1N4002</text>
<text x="140.9" y="24.5">D1</text>
<text x="70.4" y="31.3">AC/L</text>
<text x="78.8" y="31.3">+Vout</text>
<text x="105.8" y="35.2">C1</text>
<text x="117.2" y="35.2">C2</text>
<text x="123.5" y="34.5">+12V</text>
<text x="136.2" y="35.1">LM1117-3.3</text>
<text x="140.9" y="32.8">U1</text>
<text x="156.2" y="34.5">+3.3V</text>
<text x="213.3" y="35.8">U2</text>
<text x="70.4" y="36.4">AC/N</text>
<text x="78.8" y="36.4">-Vout</text>
<text x="88.3" y="40.8">GND</text>
<text x="105.8" y="37.5">10uF</text>
<text x="117.2" y="37.5">1uF</text>
<text x="137.4" y="38.9">VI</text>
<text x="144.5" y="38.9">VO</text>
<text x="209.4" y="38.1">MOC3021M</text>
<text x="261.6" y="36.2">R1</text>
<text x="262.2" y="38.5">R</text>
<text x="101" y="45.9">GND</text>
<text x="112.4" y="45.9">GND</text>
<text x="143.1" y="42.9" transform="rotate(-90 143.1 42.9)">GND</text>
<text x="156.6" y="42.8">C3</text>
<text x="156.6" y="45.1">10uF</text>
<text x="256.5" y="46.5">BT136-500</text>
<text x="271.8" y="46.5">Q1</text>
<text x="281.2" y="44.1">R2</text>
<text x="281.2" y="46.4">33</text>
<text x="71.8" y="52.2">IRM-60-24</text>
<text x="75.6" y="49.9">PS2</text>
<text x="87.9" y="52.3">+24V</text>
<text x="100.6" y="52.3">+24V</text>
<text x="112.1" y="52.3">+24V</text>
<text x="140.4" y="53.5">GND</text>
<text x="201.3" y="50.9">GND</text>
<text x="282.3" y="53">C4</text>
<text x="70.4" y="56.7">AC/L</text>
<text x="78.8" y="56.7">+Vout</text>
<text x="282.3" y="55.3">0.01uF</text>
<text x="70.4" y="61.8">AC/N</text>
<text x="78.8" y="61.8">-Vout</text>
<text x="105.8" y="60.6">C5</text>
<text x="105.8" y="62.9">10uF</text>
<text x="117.2" y="60.6">C6</text>
<text x="117.2" y="62.9">1uF</text>
<text x="88.3" y="66.2">GND</text>
<text x="101" y="71.3">GND</text>
<text x="112.4" y="71.3">GND</text>
<text x="243.2" y="81.4">GND</text>
<text x="138.1" y="89.1">+5V</text>
<text x="78.4" y="93">+5V</text>
<text x="89.8" y="93">+5V</text>
<text x="125.7" y="93.5">U3</text>
<text x="174.9" y="90.4">+5V</text>
<text x="245.1" y="90.4">+3.3V</text>
<text x="41.5" y="101.2">USB_OTG</text>
<text x="44.6" y="98.6">J2</text>
<text x="56.8" y="100.6">+5V</text>
<text x="82.9" y="101.3">C8</text>
<text x="94.4" y="101.3">C9</text>
<text x="122.9" y="96.1">FT232RL</text>
<text x="179.5" y="98.7">C7</text>
<text x="179.5" y="101">100nF</text>
<text x="233.2" y="98.6">PCA9685BS</text>
<text x="238.7" y="96.1">U4</text>
<text x="294.7" y="100.6">+3.3V</text>
<text x="304.8" y="100.6">+3.3V</text>
<text x="44.8" y="105">VBUS</text>
<text x="82.9" y="103.6">10uF</text>
<text x="94.4" y="103.6">1uF</text>
<text x="121.2" y="102.4">3V3OUT</text>
<text x="135.4" y="104" transform="rotate(-90 135.4 104)">VCCIO</text>
<text x="140.5" y="102.1" transform="rotate(-90 140.5 102.1)">VCC</text>
<text x="149.3" y="105">RXD</text>
<text x="149.6" y="102.4">TXD</text>
<text x="149.6" y="107.5">RTS</text>
<text x="235.5" y="105">SCL</text>
<text x="235.5" y="107.5">SDA</text>
<text x="248.5" y="105.9" transform="rotate(-90 248.5 105.9)">VDD</text>
<text x="255.1" y="105">LED0</text>
<text x="255.1" y="107.5">LED1</text>
<text x="46.8" y="112.6">D-</text>
<text x="46.8" y="110">D+</text>
<text x="78.1" y="111.9">GND</text>
<text x="89.6" y="111.9">GND</text>
<text x="121.2" y="110">USBD+</text>
<text x="121.2" y="112.6">USBD-</text>
<text x="149.5" y="112.6">DTR</text>
<text x="149.6" y="110">CTS</text>
<text x="174.7" y="109.4">GND</text>
<text x="235.5" y="113.2">~{OE}</text>
<text x="235.5" y="110">EXTCLK</text>
<text x="255.1" y="110">LED2</text>
<text x="255.1" y="112.6">LED3</text>
<text x="300.1" y="110.1">C10</text>
<text x="300.1" y="112.5">1uF</text>
<text x="310.3" y="110.1">C11</text>
<text x="310.3" y="112.5">10uF</text>
<text x="349.4" y="114">Q2</text>
<text x="44" y="115.8" transform="rotate(-90 44 115.8)">Shield</text>
<text x="46.5" y="115.8" transform="rotate(-90 46.5 115.8)">GND</text>
<text x="47.8" y="115.1">ID</text>
<text x="100" y="115.8">+5V</text>
<text x="106.7" y="117.7">10k</text>
<text x="149.2" y="117.7">DCD</text>
<text x="149.2" y="115.1">DCR</text>
<text x="206.4" y="114.4">GND</text>
<text x="255.1" y="115.1">LED4</text>
<text x="255.1" y="117.7">LED5</text>
<text x="349.4" y="116.3">2N7000</text>
<text x="106.7" y="122.7">R3</text>
<text x="121.2" y="120.8">~{RESET}</text>
<text x="121.2" y="125.3">OSCI</text>
<text x="151.2" y="120.2">RI</text>
<text x="255.1" y="122.7">LED7</text>
<text x="255.1" y="125.3">LED8</text>
<text x="255.1" y="120.2">LED6</text>
<text x="295.3" y="122.1">GND</text>
<text x="305.5" y="122.1">GND</text>
<text x="344.8" y="125.9">GND</text>
<text x="43.8" y="127.1">GND</text>
<text x="121.2" y="130.4">OSCO</text>
<text x="146.7" y="130.4">CBUS1</text>
<text x="146.7" y="127.8">CBUS0</text>
<text x="235.5" y="127.8">A0</text>
<text x="235.5" y="130.4">A1</text>
<text x="253.8" y="130.4">LED10</text>
<text x="255.1" y="127.8">LED9</text>
<text x="121.2" y="138">TEST</text>
<text x="146.7" y="138">CBUS4</text>
<text x="146.7" y="132.9">CBUS2</text>
<text x="146.7" y="135.4">CBUS3</text>
<text x="235.5" y="135.4">A3</text>
<text x="235.5" y="138">A4</text>
<text x="235.5" y="132.9">A2</text>
<text x="253.8" y="132.9">LED11</text>
<text x="253.8" y="135.4">LED12</text>
<text x="253.8" y="138">LED13</text>
<text x="111.2" y="142.4">GND</text>
<text x="132.9" y="140.5" transform="rotate(-90 132.9 140.5)">AGND</text>
<text x="138" y="140.5" transform="rotate(-90 138 140.5)">GND</text>
<text x="140.5" y="140.5" transform="rotate(-90 140.5 140.5)">GND</text>
<text x="143.1" y="140.5" transform="rotate(-90 143.1 140.5)">GND</text>
<text x="235.5" y="140.5">A5</text>
<text x="253.8" y="140.5">LED14</text>
<text x="253.8" y="143.1">LED15</text>
<text x="310" y="139.4">Q3</text>
<text x="310" y="141.7">2N7000</text>
<text x="349.4" y="140.6">Q4</text>
<text x="349.4" y="142.9">2N7000</text>
<text x="245.9" y="144.3" transform="rotate(-90 245.9 144.3)">VSS</text>
<text x="248.5" y="144.3" transform="rotate(-90 248.5 144.3)">VSS</text>
<text x="135.3" y="152.5">GND</text>
<text x="305.5" y="151.3">GND</text>
<text x="344.8" y="152.5">GND</text>
<text x="77.5" y="173">+3.3V</text>
<text x="58" y="179.9">ESP32-WROOM-32</text>
<text x="66" y="177.4">U5</text>
<text x="102.1" y="177.7">SW1</text>
<text x="216.8" y="179">LEDs_conx</text>
<text x="220.6" y="176.7">J3</text>
<text x="228.9" y="178">+12V</text>
<text x="67.8" y="185">EN</text>
<text x="80.8" y="185.9" transform="rotate(-90 80.8 185.9)">VDD</text>
<text x="88.9" y="185">IO0</text>
<text x="100" y="180">SW_Push</text>
<text x="232.7" y="180.6">+24V</text>
<text x="67.8" y="190.1">SENSOR_VP</text>
<text x="82.9" y="187.5">TXD0/IO1</text>
<text x="88.9" y="190.1">IO2</text>
<text x="97.8" y="186.2">R4</text>
<text x="97.8" y="191.3">R5</text>
<text x="102.9" y="187.5">1k</text>
<text x="118.8" y="189.4">GND</text>
<text x="67.8" y="192.6">SENSOR_VN</text>
<text x="82.6" y="192.6">RXD0/IO3</text>
<text x="88.9" y="195.1">IO4</text>
<text x="88.9" y="197.7">IO5</text>
<text x="102.9" y="192.6">1k</text>
<text x="87.7" y="200.2">IO12</text>
<text x="87.7" y="202.8">IO13</text>
<text x="111.8" y="203.4">+3.3V</text>
<text x="87.7" y="205.3">IO14</text>
<text x="87.7" y="207.8">IO15</text>
<text x="67.8" y="215.5">SDO/SD0</text>
<text x="87.7" y="210.4">IO16</text>
<text x="87.7" y="212.9">IO17</text>
<text x="87.7" y="215.5">IO18</text>
<text x="116.1" y="213">R6</text>
<text x="116.1" y="215.3">10k</text>
<text x="137.2" y="212.3">+3.3V</text>
<text x="148.6" y="212.3">+3.3V</text>
<text x="67.8" y="220.5">SHD/SD2</text>
<text x="67.8" y="218">SDI/SD1</text>
<text x="87.7" y="218">IO19</text>
<text x="87.7" y="220.5">IO21</text>
<text x="142.6" y="220.6">C12</text>
<text x="154.1" y="220.6">C13</text>
<text x="67.8" y="223.1">SWP/SD3</text>
<text x="67.8" y="225.6">SCK/CLK</text>
<text x="87.7" y="223.1">IO22</text>
<text x="87.7" y="225.6">IO23</text>
<text x="117.2" y="225.7">C14</text>
<text x="142.6" y="222.9">10uF</text>
<text x="154.1" y="222.9">1uF</text>
<text x="67.8" y="228.2">SCS/CMD</text>
<text x="87.7" y="228.2">IO25</text>
<text x="87.7" y="230.7">IO26</text>
<text x="87.7" y="233.2">IO27</text>
<text x="117.2" y="228">1uF</text>
<text x="137.8" y="231.3">GND</text>
<text x="149.3" y="231.3">GND</text>
<text x="87.7" y="235.8">IO32</text>
<text x="87.7" y="238.3">IO33</text>
<text x="112.4" y="237.6">GND</text>
<text x="87.7" y="240.9">IO34</text>
<text x="87.7" y="243.4">IO35</text>
<text x="80.8" y="247.1" transform="rotate(-90 80.8 247.1)">GND</text>
<text x="78.1" y="257.9">GND</text>
</g>
<g font-size="1.8" fill="#a90000">
<text x="29.2" y="34">2</text>
<text x="29.2" y="31.5">3</text>
<text x="67.9" y="30.2">1</text>
<text x="67.9" y="35.3">2</text>
<text x="85.7" y="30.2">3</text>
<text x="85.7" y="35.3">4</text>
<text x="29.2" y="36.6">1</text>
<text x="135.2" y="37.8">3</text>
<text x="147.9" y="37.8">2</text>
<text x="207.6" y="40.4">1</text>
<text x="220.3" y="40.4">6</text>
<text x="142" y="45.1" transform="rotate(-90 142 45.1)">1</text>
<text x="207.6" y="45.5">2</text>
<text x="220.3" y="45.5">4</text>
<text x="271.1" y="46.4" transform="rotate(-90 271.1 46.4)">2</text>
<text x="266" y="52.7">3</text>
<text x="271.1" y="51.5" transform="rotate(-90 271.1 51.5)">1</text>
<text x="67.9" y="55.6">1</text>
<text x="85.7" y="55.6">3</text>
<text x="67.9" y="60.7">2</text>
<text x="85.7" y="60.7">4</text>
<text x="117.5" y="101.3">17</text>
<text x="134.4" y="96.6" transform="rotate(-90 134.4 96.6)">4</text>
<text x="139.4" y="97.2" transform="rotate(-90 139.4 97.2)">20</text>
<text x="154.9" y="101.3">1</text>
<text x="247.4" y="100.3" transform="rotate(-90 247.4 100.3)">25</text>
<text x="51.4" y="103.9">1</text>
<text x="154.9" y="106.4">3</text>
<text x="154.9" y="103.9">5</text>
<text x="231.1" y="103.9">23</text>
<text x="231.1" y="106.4">24</text>
<text x="262.2" y="103.9">3</text>
<text x="262.2" y="106.4">4</text>
<text x="51.4" y="111.5">2</text>
<text x="51.4" y="109">3</text>
<text x="117.5" y="109">15</text>
<text x="117.5" y="111.5">16</text>
<text x="154.3" y="109">11</text>
<text x="154.9" y="111.5">2</text>
<text x="231.1" y="111.5">20</text>
<text x="231.1" y="109">22</text>
<text x="262.2" y="109">5</text>
<text x="262.2" y="111.5">6</text>
<text x="346.5" y="111.2" transform="rotate(-90 346.5 111.2)">3</text>
<text x="42.9" y="118.8" transform="rotate(-90 42.9 118.8)">6</text>
<text x="45.5" y="118.8" transform="rotate(-90 45.5 118.8)">5</text>
<text x="51.4" y="114">4</text>
<text x="117.5" y="119.1">19</text>
<text x="154.3" y="116.6">10</text>
<text x="154.9" y="119.1">6</text>
<text x="154.9" y="114">9</text>
<text x="262.2" y="114">7</text>
<text x="262.2" y="116.6">8</text>
<text x="262.2" y="119.1">9</text>
<text x="339.7" y="114">2</text>
<text x="346.5" y="118.8" transform="rotate(-90 346.5 118.8)">1</text>
<text x="117.5" y="124.2">27</text>
<text x="261.6" y="121.7">10</text>
<text x="261.6" y="124.2">12</text>
<text x="117.5" y="129.3">28</text>
<text x="154.3" y="131.8">13</text>
<text x="154.3" y="129.3">22</text>
<text x="154.3" y="126.7">23</text>
<text x="231.1" y="126.7">26</text>
<text x="231.1" y="129.3">27</text>
<text x="231.1" y="131.8">28</text>
<text x="261.6" y="126.7">13</text>
<text x="261.6" y="129.3">14</text>
<text x="261.6" y="131.8">15</text>
<text x="117.5" y="136.9">26</text>
<text x="154.3" y="136.9">12</text>
<text x="154.3" y="134.4">14</text>
<text x="231.7" y="134.4">1</text>
<text x="231.7" y="136.9">2</text>
<text x="261.6" y="134.4">16</text>
<text x="261.6" y="136.9">17</text>
<text x="307.1" y="136.6" transform="rotate(-90 307.1 136.6)">3</text>
<text x="346.5" y="137.8" transform="rotate(-90 346.5 137.8)">3</text>
<text x="136.9" y="143.5" transform="rotate(-90 136.9 143.5)">7</text>
<text x="231.1" y="139.4">21</text>
<text x="261.6" y="139.4">18</text>
<text x="261.6" y="142">19</text>
<text x="300.3" y="139.4">2</text>
<text x="339.7" y="140.7">2</text>
<text x="131.8" y="144.1" transform="rotate(-90 131.8 144.1)">25</text>
<text x="139.4" y="144.1" transform="rotate(-90 139.4 144.1)">18</text>
<text x="142" y="144.1" transform="rotate(-90 142 144.1)">21</text>
<text x="244.9" y="148.6" transform="rotate(-90 244.9 148.6)">29</text>
<text x="247.4" y="148.6" transform="rotate(-90 247.4 148.6)">11</text>
<text x="307.1" y="144.2" transform="rotate(-90 307.1 144.2)">1</text>
<text x="346.5" y="145.4" transform="rotate(-90 346.5 145.4)">1</text>
<text x="65.4" y="183.9">3</text>
<text x="79.8" y="181" transform="rotate(-90 79.8 181)">2</text>
<text x="92.7" y="183.9">25</text>
<text x="222.2" y="183.9">4</text>
<text x="222.2" y="181.4">5</text>
<text x="65.4" y="189">4</text>
<text x="65.4" y="191.5">5</text>
<text x="92.7" y="189">24</text>
<text x="92.7" y="191.5">34</text>
<text x="92.7" y="186.4">35</text>
<text x="222.2" y="191.5">1</text>
<text x="222.2" y="189">2</text>
<text x="222.2" y="186.4">3</text>
<text x="92.7" y="194.1">26</text>
<text x="92.7" y="196.6">29</text>
<text x="92.7" y="199.1">14</text>
<text x="92.7" y="201.7">16</text>
<text x="92.7" y="204.2">13</text>
<text x="92.7" y="206.8">23</text>
<text x="92.7" y="209.3">27</text>
<text x="64.8" y="214.4">21</text>
<text x="92.7" y="211.8">28</text>
<text x="92.7" y="214.4">30</text>
<text x="64.8" y="219.5">17</text>
<text x="64.8" y="222">18</text>
<text x="64.8" y="216.9">22</text>
<text x="92.7" y="216.9">31</text>
<text x="92.7" y="219.5">33</text>
<text x="92.7" y="222">36</text>
<text x="64.8" y="227.1">19</text>
<text x="64.8" y="224.5">20</text>
<text x="92.7" y="227.1">10</text>
<text x="92.7" y="224.5">37</text>
<text x="92.7" y="229.6">11</text>
<text x="92.7" y="232.2">12</text>
<text x="93.3" y="239.8">6</text>
<text x="93.3" y="234.7">8</text>
<text x="93.3" y="237.2">9</text>
<text x="93.3" y="242.3">7</text>
<text x="79.8" y="249.6" transform="rotate(-90 79.8 249.6)">1</text>
</g>
<g font-size=".9" fill="#006464">
<text x="269" y="46.4" transform="rotate(-90 269 46.4)">A2</text>
<text x="266.3" y="50.5">G</text>
<text x="269" y="51.5" transform="rotate(-90 269 51.5)">A1</text>
</g>
</svg>
